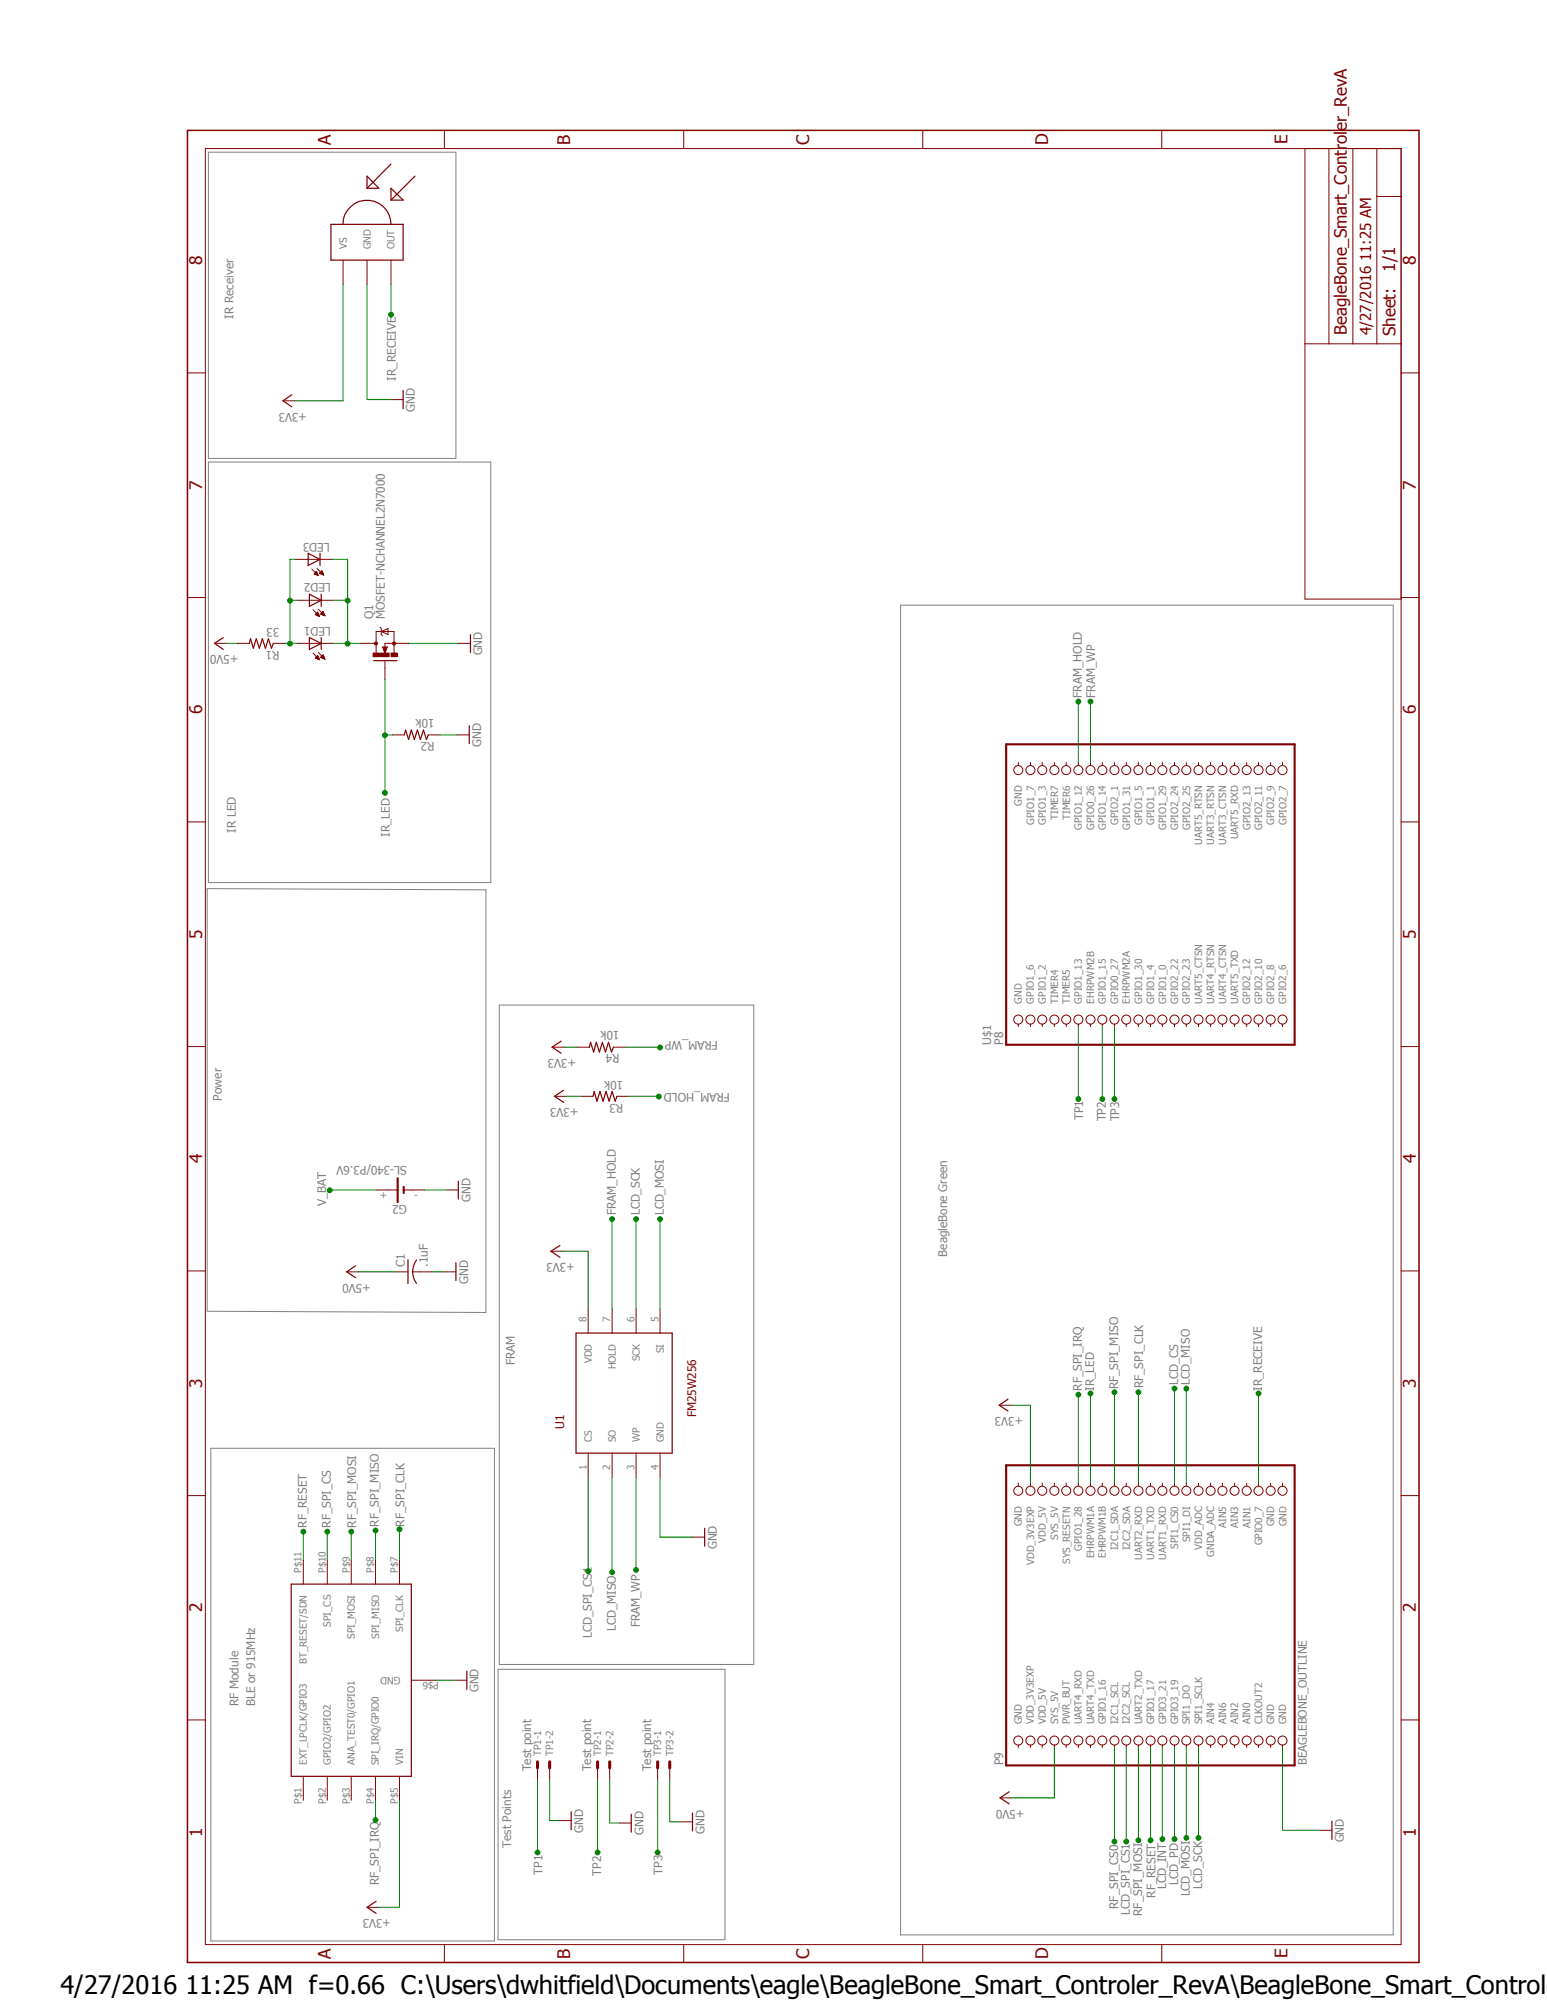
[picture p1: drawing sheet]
<svg xmlns="http://www.w3.org/2000/svg" width="216mm" height="279mm" viewBox="0 0 216 279" stroke-linecap="round" stroke-linejoin="round" font-family="sans-serif">
<path d="M25.9 8.4l172.5 266M198.4 8.4l-172.5 266" fill="none" stroke="#fff" stroke-width=".14"/>
<g fill="none" stroke="#800000" stroke-width=".14">
<path d="M62 18.2v2.5M95.4 18.2v2.5M128.8 18.2v2.5M162.1 18.2v2.5M28.7 20.7h166.8v250.8h-166.8zM182.1 20.7v63h13.4M185.5 20.7v27.3M188.8 20.7v27.3M192.2 27.4h3.3M192.2 20.7v27.3M26.2 52.1h2.5M182.1 48h13.4"/>
<path d="M195.5 52.1h2.5M26.2 83.4h2.5M33.1 89.8h1.7M38.1 89.8h1.7M195.5 83.4h2.5M26.2 114.8h2.5M142.1 106.5v.3M143.8 106.5v.3M145.5 106.5v.3M147.2 106.5v.3M148.8 106.5v.3M150.5 106.5v.3"/>
<path d="M152.2 106.5v.3M153.8 106.5v.3M155.5 106.5v.3M157.2 106.5v.3M158.9 106.5v.3M160.6 106.5v.3M162.2 106.5v.3M163.9 106.5v.3M165.6 106.5v.3M167.3 106.5v.3M169 106.5v.3M170.6 106.5v.3"/>
<path d="M172.3 106.5v.3M174 106.5v.3M175.6 106.5v.3M177.3 106.5v.3M179 106.5v.3M195.5 114.8h2.5M26.2 146.1h2.5M142.1 143v.3M143.8 143v.3M145.5 143v.3M147.2 143v.3M148.8 143v.3"/>
<path d="M150.5 143v.3M152.2 143v.3M153.8 143v.3M155.5 143v.3M157.2 143v.3M158.9 143v.3M160.6 143v.3M162.2 143v.3M163.9 143v.3M165.6 143v.3M167.3 143v.3M169 143v.3"/>
<path d="M170.6 143v.3M172.3 143v.3M174 143v.3M175.6 143v.3M177.3 143v.3M179 143v.3M195.5 146.1h2.5M26.2 177.5h2.5M55.2 177.6h1.7M60.3 177.6h-2.7M195.5 177.5h2.5M139.4 196.2h1.7"/>
<path d="M26.2 208.8h2.5M142.1 207.1v.4M143.8 207.1v.4M145.5 207.1v.4M147.2 207.1v.4M148.8 207.1v.4M150.5 207.1v.4M152.2 207.1v.4M153.8 207.1v.4M155.5 207.1v.4M157.2 207.1v.4M158.9 207.1v.4"/>
<path d="M160.6 207.1v.4M162.2 207.1v.4M163.9 207.1v.4M165.6 207.1v.4M167.3 207.1v.4M169 207.1v.4M170.6 207.1v.4M172.3 207.1v.4M174 207.1v.4M175.6 207.1v.4M177.3 207.1v.4M179 207.1v.4"/>
<path d="M195.5 208.8h2.5M26.2 240.2h2.5M142.1 243.6v.4M143.8 243.6v.4M145.5 243.6v.4M147.2 243.6v.4M148.8 243.6v.4M150.5 243.6v.4M152.2 243.6v.4M153.8 243.6v.4M155.5 243.6v.4M157.2 243.6v.4"/>
<path d="M158.9 243.6v.4M160.6 243.6v.4M162.2 243.6v.4M163.9 243.6v.4M165.6 243.6v.4M167.3 243.6v.4M169 243.6v.4M170.6 243.6v.4M172.3 243.6v.4M174 243.6v.4M175.6 243.6v.4M177.3 243.6v.4"/>
<path d="M179 243.6v.4M184.2 255.6h1.7M195.5 240.2h2.5M62 271.5v2.5M95.4 271.5v2.5M128.8 271.5v2.5M162.1 271.5v2.5"/>
<circle cx="142.1" cy="107.5" r=".63"/>
<circle cx="143.8" cy="107.5" r=".63"/>
<circle cx="145.5" cy="107.5" r=".63"/>
<circle cx="147.2" cy="107.5" r=".63"/>
<circle cx="148.8" cy="107.5" r=".63"/>
<circle cx="150.5" cy="107.5" r=".63"/>
<circle cx="152.2" cy="107.5" r=".63"/>
<circle cx="153.8" cy="107.5" r=".63"/>
<circle cx="155.5" cy="107.5" r=".63"/>
<circle cx="157.2" cy="107.5" r=".63"/>
<circle cx="158.9" cy="107.5" r=".63"/>
<circle cx="160.6" cy="107.5" r=".63"/>
<circle cx="162.2" cy="107.5" r=".63"/>
<circle cx="163.9" cy="107.5" r=".63"/>
<circle cx="165.6" cy="107.5" r=".63"/>
<circle cx="167.3" cy="107.5" r=".63"/>
<circle cx="169" cy="107.5" r=".63"/>
<circle cx="170.6" cy="107.5" r=".63"/>
<circle cx="172.3" cy="107.5" r=".63"/>
<circle cx="174" cy="107.5" r=".63"/>
<circle cx="175.6" cy="107.5" r=".63"/>
<circle cx="177.3" cy="107.5" r=".63"/>
<circle cx="179" cy="107.5" r=".63"/>
<circle cx="142.1" cy="142.4" r=".63"/>
<circle cx="143.8" cy="142.4" r=".63"/>
<circle cx="145.5" cy="142.4" r=".63"/>
<circle cx="147.2" cy="142.4" r=".63"/>
<circle cx="148.8" cy="142.4" r=".63"/>
<circle cx="150.5" cy="142.4" r=".63"/>
<circle cx="152.2" cy="142.4" r=".63"/>
<circle cx="153.8" cy="142.4" r=".63"/>
<circle cx="155.5" cy="142.4" r=".63"/>
<circle cx="157.2" cy="142.4" r=".63"/>
<circle cx="158.9" cy="142.4" r=".63"/>
<circle cx="160.6" cy="142.4" r=".63"/>
<circle cx="162.2" cy="142.4" r=".63"/>
<circle cx="163.9" cy="142.4" r=".63"/>
<circle cx="165.6" cy="142.4" r=".63"/>
<circle cx="167.3" cy="142.4" r=".63"/>
<circle cx="169" cy="142.4" r=".63"/>
<circle cx="170.6" cy="142.4" r=".63"/>
<circle cx="172.3" cy="142.4" r=".63"/>
<circle cx="174" cy="142.4" r=".63"/>
<circle cx="175.6" cy="142.4" r=".63"/>
<circle cx="177.3" cy="142.4" r=".63"/>
<circle cx="179" cy="142.4" r=".63"/>
<circle cx="142.1" cy="208.2" r=".63"/>
<circle cx="143.8" cy="208.2" r=".63"/>
<circle cx="145.5" cy="208.2" r=".63"/>
<circle cx="147.2" cy="208.2" r=".63"/>
<circle cx="148.8" cy="208.2" r=".63"/>
<circle cx="150.5" cy="208.2" r=".63"/>
<circle cx="152.2" cy="208.2" r=".63"/>
<circle cx="153.8" cy="208.2" r=".63"/>
<circle cx="155.5" cy="208.2" r=".63"/>
<circle cx="157.2" cy="208.2" r=".63"/>
<circle cx="158.9" cy="208.2" r=".63"/>
<circle cx="160.6" cy="208.2" r=".63"/>
<circle cx="162.2" cy="208.2" r=".63"/>
<circle cx="163.9" cy="208.2" r=".63"/>
<circle cx="165.6" cy="208.2" r=".63"/>
<circle cx="167.3" cy="208.2" r=".63"/>
<circle cx="169" cy="208.2" r=".63"/>
<circle cx="170.6" cy="208.2" r=".63"/>
<circle cx="172.3" cy="208.2" r=".63"/>
<circle cx="174" cy="208.2" r=".63"/>
<circle cx="175.6" cy="208.2" r=".63"/>
<circle cx="177.3" cy="208.2" r=".63"/>
<circle cx="179" cy="208.2" r=".63"/>
<circle cx="142.1" cy="243" r=".63"/>
<circle cx="143.8" cy="243" r=".63"/>
<circle cx="145.5" cy="243" r=".63"/>
<circle cx="147.2" cy="243" r=".63"/>
<circle cx="148.8" cy="243" r=".63"/>
<circle cx="150.5" cy="243" r=".63"/>
<circle cx="152.2" cy="243" r=".63"/>
<circle cx="153.8" cy="243" r=".63"/>
<circle cx="155.5" cy="243" r=".63"/>
<circle cx="157.2" cy="243" r=".63"/>
<circle cx="158.9" cy="243" r=".63"/>
<circle cx="160.6" cy="243" r=".63"/>
<circle cx="162.2" cy="243" r=".63"/>
<circle cx="163.9" cy="243" r=".63"/>
<circle cx="165.6" cy="243" r=".63"/>
<circle cx="167.3" cy="243" r=".63"/>
<circle cx="169" cy="243" r=".63"/>
<circle cx="170.6" cy="243" r=".63"/>
<circle cx="172.3" cy="243" r=".63"/>
<circle cx="174" cy="243" r=".63"/>
<circle cx="175.6" cy="243" r=".63"/>
<circle cx="177.3" cy="243" r=".63"/>
<circle cx="179" cy="243" r=".63"/>
</g>
<path d="M26.2 18.2h171.8v255.8h-171.8z" fill="none" stroke="#800000" stroke-width=".21"/>
<path d="M34.8 89.8l.2-.6 .3 1.3 .5-1.3 .4 1.3 .4-1.3 .4 1.3 .5-1.3 .4 1.3 .2-.7M56.9 175.9v3.3M58.1 175.9a2.69 2.69 0 0 0 0 3.3M140.7 195.4l-1.3 .8 1.3 .8M185.9 254.3v2.5" fill="none" stroke="#800000" stroke-width=".17"/>
<path d="M140.4 103.9h40.3v42h-40.3zM140.4 204.6h40.3v41.9h-40.3z" fill="none" stroke="#800000" stroke-width=".3"/>
<path d="M54.8 89.7l.2-.1 .2 .1v.3l-.2 .1-.2-.1z" fill-rule="evenodd" fill="#800000"/>
<path d="M54.8 89.7l.2-.1 .2 .1v.3l-.2 .1-.2-.1z" fill="none" stroke="#800000" stroke-width=".14"/>
<path d="M52.3 89.7l.2-.1 .1 .1 .1 .1-.1 .2-.1 .1-.2-.1-.1-.2z" fill-rule="evenodd" fill="#800000"/>
<path d="M52.3 89.7l.2-.1 .1 .1 .1 .1-.1 .2-.1 .1-.2-.1-.1-.2z" fill="none" stroke="#800000" stroke-width=".14"/>
<path d="M54.6 91.2h.8v.5h-.8z" fill-rule="evenodd" fill="#800000"/>
<path d="M54.6 91.2h.8v.5h-.8z" fill="none" stroke="#800000" stroke-width=".14"/>
<path d="M52.1 91.2h.8v.5h-.8z" fill-rule="evenodd" fill="#800000"/>
<path d="M52.1 91.2h.8v.5h-.8z" fill="none" stroke="#800000" stroke-width=".14"/>
<path d="M53.1 91.2h1.2v.5h-1.2z" fill-rule="evenodd" fill="#800000"/>
<g fill="none" stroke="#800000" stroke-width=".14">
<path d="M47.9 36.3v3.4M51.2 36.3v3.4M54.6 36.3v3.4M39.5 56h1.6M54.6 55.8h1.7M41.3 78.1h5.1M43.5 79.5l.9 .8M44 80v.2M44 79.9v.3M44.1 79.9v.3M44.1 79.8v.4M44.2 79.8v.5"/>
<path d="M44.2 79.8l-.3 .3M44.2 79.8l.2 .5M44.2 79.9v.4M44.2 79.4l1 .9M44.7 80v.1M44.7 79.9v.2M44.8 79.8v.3M44.9 79.8v.3M44.9 79.7v.5M44.9 79.7l-.3 .4 .6 .2M44.9 79.7l.3 .6M45 79.8v.4"/>
<path d="M45 79.9v.3M29.9 89.8h1.7M41.5 89.8h5M41.5 83.8h5M43.7 91.2l.9 .9M43.7 85.1l.9 1M43.9 80.1l.5 .2M43.9 80.1h.1M44 91.9l.6 .2M44 91.9h.1M44 85.8l.6 .3M44 85.8l.3-.3 .3 .6"/>
<path d="M44 85.8h.1M44.1 85.8v.1M44.1 91.8v.1M44.1 85.7v.2M44.1 91.7v.2M44.2 85.6v.3M44.2 91.7v.2M44.3 80v.3M44.3 85.6v.3M44.3 91.6v.4M44.3 91.5l-.3 .4M44.3 91.5l.3 .6"/>
<path d="M44.3 80.1v.2M44.3 85.5v.4M44.3 91.5v.5M44.4 80.3h.1M44.4 85.6v.4M44.4 91.6v.4M44.4 91.1l.9 .9M44.4 85.7v.3M44.4 91.7v.3M44.4 85l.9 1M44.5 85.8v.2M44.5 91.8v.3"/>
<path d="M44.5 85.9v.2M44.5 91.9v.2M44.6 86v.1M44.6 92.1h.1M44.6 80v.1M44.7 85.7l.4-.3 .2 .6zM44.8 91.8h.1M44.8 85.7h.1M44.8 85.7v.1M44.8 91.7v.1M44.9 85.6v.2M44.9 91.7v.1"/>
<path d="M44.9 91.6v.3M45 85.5v.3M45 91.6v.3M45 85.5v.4M45 91.5v.4M45.1 91.4l-.4 .4 .6 .2M45.1 91.4l.2 .6M45.1 80.1v.1M45.1 85.4v.5M45.1 91.4v.5M45.1 80.2v.1M45.1 85.5v.4"/>
<path d="M45.1 91.5v.4M45.2 85.6v.3M45.2 91.7v.2M45.2 85.7v.2M45.2 91.7v.3M45.3 85.9v.1M45.3 91.9v.1M45.3 92h.1M50.4 89.8h2.1M52.5 91.2v-3h2.5v3M53 87.6l.2 .2v.8l.2 .2M53.1 91.2h1.2v.5h-1.2z"/>
<path d="M53.2 88.2l.9-.4v.8zM53.4 90.3h.7l-.4 .9zM53.7 92.4v2.5M57.1 89.8h-3.4v.6M64 89.8h1.7M54.7 102.6h1.7M59.8 102.6h1.6M63.8 102.6h1.7M77 146.2h1.7M77.4 153.1h1.6M80.6 146.2h1.7M81.1 153.1h1.7"/>
<path d="M85.6 146.2h1.7M86.1 153.1h1.7M48.4 177.6h1.6M52.6 166.2h2.9M56.3 166.2h3M61.9 177.6h1.7M62.3 166.2h1.7M76.9 174.7h1.7M82.1 182.8v3.3M85.4 182.8v3.3M88.8 182.8v3.3M92.1 182.8v3.3"/>
<path d="M42.3 217.8v3.4M45.7 217.8v3.4M49 217.8v3.4M52.4 217.8v3.4M55.8 217.8v3.4M82.1 202.9v3.3M85.4 202.9v3.3M88.8 202.9v3.3M92.1 202.9v3.3M96.6 214.6h1.7M57.4 234.6h3.4M63.5 234.6h1.7"/>
<path d="M42.3 248v3.4M45.7 248v3.4M49 248v3.4M52.4 248v3.4M55.8 248v3.4M75 246.8v1.7M76.7 246.8v1.7M78.1 254.2h1.6M83.4 246.8v1.7M85.1 246.8v1.7M86.4 254.6h1.7M91.8 246.8v1.7"/>
<path d="M93.5 246.8v1.7M95 254.4h1.6M139.6 251h1.7M51.2 266.3h1.7"/>
</g>
<g fill="none" stroke="#800000" stroke-width=".17">
<path d="M46.2 31.3h10.1v5h-10.1zM47.9 31.3a3.3 3.3 0 0 1 3.3-3.3 3.3 3.3 0 0 1 3.4 3.3M51.2 24.6l1.7 1.7h-1.7zM54.6 22.9l-3.4 3.4M54.6 26.3l1.7 1.6h-1.7zM57.9 24.6l-3.3 3.3M40.7 55.1l-1.2 .9 1.2 .8M56.3 54.5v2.6M43 77.3l1.7 .8-1.7 .9zM44.7 77.3v1.7M31.2 89l-1.3 .8 1.3 .9M43.2 89l1.6 .8-1.6 .9z"/>
<path d="M43.2 83l1.6 .8-1.6 .9zM44.8 83v1.7M44.8 89v1.7M52.2 92.2h3.2M65.7 88.6v2.5M56.4 102.6l.2-.7 .4 1.4 .4-1.4 .4 1.4 .5-1.4 .4 1.4 .4-1.4 .4 1.4 .3-.7M65.5 101.3v2.5M78.3 145.4l-1.3 .8 1.3 .9M78.7 152.2l-1.3 .9 1.3 .8M82.3 146.2l.1-.7 .4 1.4 .4-1.4 .5 1.4 .4-1.4 .4 1.4 .4-1.4 .4 1.4 .3-.7M82.8 153.1l.1-.7 .4 1.4 .4-1.4 .5 1.4 .4-1.4 .4 1.4 .4-1.4 .5 1.4 .2-.7M49.6 176.7l-1.2 .9 1.2 .8"/>
<path d="M63.6 176.3v2.5M64 164.9v2.5M78.1 173.9l-1.2 .8 1.2 .9M80.4 186.1h13.4v16.8h-13.4zM98.3 213.4v2.5M40.6 221.2h16.8v26.8h-16.8zM65.2 233.3v2.6M79.7 253v2.5M88.1 253.3v2.5M96.6 253.2v2.5M140.8 250.2l-1.2 .8 1.2 .9M52.5 265.5l-1.3 .8 1.3 .9"/>
</g>
<path d="M53.6 90.4l.1 .6 .2-.6h-.2v.2" fill="none" stroke="#800000" stroke-width=".21"/>
<path d="M55.5 164.5v3.4M56.3 165.7v.9" fill="none" stroke="#800000" stroke-width=".3"/>
<path d="M75 246v.8M76.7 246v.8M83.4 246v.8M85.1 246v.8M91.8 246v.8M93.5 246v.8" fill="none" stroke="#800000" stroke-width=".42"/>
<path d="M167.3 244v12.6" fill="none" stroke="#008000" stroke-width=".14"/>
<circle cx="167.3" cy="256.6" r=".33" fill="#008000"/>
<g fill="none" stroke="#008000" stroke-width=".14">
<path d="M88.8 170.2v12.6"/>
<circle cx="167.3" cy="256.6" r=".33"/>
</g>
<circle cx="88.8" cy="170.2" r=".33" fill="#008000"/>
<g fill="none" stroke="#008000" stroke-width=".14">
<path d="M165.6 244v12.6"/>
<circle cx="88.8" cy="170.2" r=".33"/>
</g>
<circle cx="165.6" cy="256.6" r=".33" fill="#008000"/>
<g fill="none" stroke="#008000" stroke-width=".14">
<path d="M92.1 170.2v12.6"/>
<circle cx="165.6" cy="256.6" r=".33"/>
</g>
<circle cx="92.1" cy="170.2" r=".33" fill="#008000"/>
<g fill="none" stroke="#008000" stroke-width=".14">
<path d="M165.6 193.8v13.3"/>
<circle cx="92.1" cy="170.2" r=".33"/>
</g>
<circle cx="165.6" cy="193.9" r=".33" fill="#008000"/>
<g fill="none" stroke="#008000" stroke-width=".14">
<path d="M85.4 206.2v13.3"/>
<circle cx="165.6" cy="193.9" r=".33"/>
</g>
<circle cx="85.4" cy="219.5" r=".33" fill="#008000"/>
<g fill="none" stroke="#008000" stroke-width=".14">
<path d="M163.9 193.8v13.3"/>
<circle cx="85.4" cy="219.5" r=".33"/>
</g>
<circle cx="163.9" cy="193.9" r=".33" fill="#008000"/>
<g fill="none" stroke="#008000" stroke-width=".14">
<path d="M163.9 244v12.8"/>
<circle cx="163.9" cy="193.9" r=".33"/>
</g>
<circle cx="163.9" cy="256.8" r=".33" fill="#008000"/>
<g fill="none" stroke="#008000" stroke-width=".14">
<path d="M162.2 244v12.8"/>
<circle cx="163.9" cy="256.8" r=".33"/>
</g>
<circle cx="162.2" cy="256.8" r=".33" fill="#008000"/>
<g fill="none" stroke="#008000" stroke-width=".14">
<path d="M51.2 39.7v16.1h3.4M46.4 78.1h2.1v11.7M46.5 89.8h3.9M46.5 83.8h2M57.1 89.8h6.9M61.4 102.6h2.4M59.3 166.2h3M60.3 177.6h1.6M92.1 206.2v8.4h4.5M60.8 234.6h2.7M76.7 248.5v5.7h1.4M85.1 248.5v6.1h1.3"/>
<path d="M93.5 248.5v5.9h1.5M179 244v11.6h5.2"/>
<circle cx="162.2" cy="256.8" r=".33"/>
</g>
<circle cx="48.5" cy="89.9" r=".33" fill="#008000"/>
<circle cx="48.5" cy="89.9" r=".33" fill="none" stroke="#008000" stroke-width=".14"/>
<circle cx="48.5" cy="83.9" r=".33" fill="#008000"/>
<g fill="none" stroke="#008000" stroke-width=".14">
<path d="M41.3 78.1h-.8v11.7M39.8 89.8h1.7M40.5 83.8h1"/>
<circle cx="48.5" cy="83.9" r=".33"/>
</g>
<circle cx="40.5" cy="89.9" r=".33" fill="#008000"/>
<circle cx="40.5" cy="89.9" r=".33" fill="none" stroke="#008000" stroke-width=".14"/>
<circle cx="40.5" cy="83.9" r=".33" fill="#008000"/>
<g fill="none" stroke="#008000" stroke-width=".14">
<path d="M47.9 39.7v16.3h-6.8M31.6 89.8h1.5M53.7 94.9v15.8M53.7 102.6h1M78.7 146.2h1.9M79 153.1h2.1M50 177.6h5.2M78.6 174.7h3.5v8.1M141.1 196.2h2.7v10.9M55.8 251.4v14.9h-2.9M147.2 244v7h-5.9"/>
<circle cx="40.5" cy="83.9" r=".33"/>
</g>
<circle cx="53.7" cy="110.7" r=".33" fill="#008000"/>
<circle cx="53.7" cy="110.7" r=".33" fill="none" stroke="#008000" stroke-width=".14"/>
<circle cx="53.7" cy="102.7" r=".33" fill="#008000"/>
<g fill="none" stroke="#008000" stroke-width=".14">
<path d="M152.2 194.5v12.6"/>
<circle cx="53.7" cy="102.7" r=".33"/>
</g>
<circle cx="152.2" cy="194.6" r=".33" fill="#008000"/>
<g fill="none" stroke="#008000" stroke-width=".14">
<path d="M54.6 39.7v4.2"/>
<circle cx="152.2" cy="194.6" r=".33"/>
</g>
<circle cx="54.6" cy="43.9" r=".33" fill="#008000"/>
<g fill="none" stroke="#008000" stroke-width=".14">
<path d="M175.6 194.5v12.6"/>
<circle cx="54.6" cy="43.9" r=".33"/>
</g>
<circle cx="175.6" cy="194.6" r=".33" fill="#008000"/>
<g fill="none" stroke="#008000" stroke-width=".14">
<path d="M46 166.2h6.6"/>
<circle cx="175.6" cy="194.6" r=".33"/>
</g>
<circle cx="46" cy="166.2" r=".33" fill="#008000"/>
<g fill="none" stroke="#008000" stroke-width=".14">
<path d="M52.4 251.4v2.7"/>
<circle cx="46" cy="166.2" r=".33"/>
</g>
<circle cx="52.4" cy="254.1" r=".33" fill="#008000"/>
<g fill="none" stroke="#008000" stroke-width=".14">
<path d="M150.5 194.7v12.4"/>
<circle cx="52.4" cy="254.1" r=".33"/>
</g>
<circle cx="150.5" cy="194.7" r=".33" fill="#008000"/>
<g fill="none" stroke="#008000" stroke-width=".14">
<path d="M55.8 213.5v4.3"/>
<circle cx="150.5" cy="194.7" r=".33"/>
</g>
<circle cx="55.8" cy="213.5" r=".33" fill="#008000"/>
<g fill="none" stroke="#008000" stroke-width=".14">
<path d="M158.9 194.4v12.7"/>
<circle cx="55.8" cy="213.5" r=".33"/>
</g>
<circle cx="158.9" cy="194.4" r=".33" fill="#008000"/>
<g fill="none" stroke="#008000" stroke-width=".14">
<path d="M52.4 213.7v4.1"/>
<circle cx="158.9" cy="194.4" r=".33"/>
</g>
<circle cx="52.4" cy="213.7" r=".33" fill="#008000"/>
<g fill="none" stroke="#008000" stroke-width=".14">
<path d="M155.5 194.4v12.7"/>
<circle cx="52.4" cy="213.7" r=".33"/>
</g>
<circle cx="155.5" cy="194.4" r=".33" fill="#008000"/>
<g fill="none" stroke="#008000" stroke-width=".14">
<path d="M49 213.8v4"/>
<circle cx="155.5" cy="194.4" r=".33"/>
</g>
<circle cx="49" cy="213.9" r=".33" fill="#008000"/>
<g fill="none" stroke="#008000" stroke-width=".14">
<path d="M158.9 244v12.9"/>
<circle cx="49" cy="213.9" r=".33"/>
</g>
<circle cx="158.9" cy="257" r=".33" fill="#008000"/>
<g fill="none" stroke="#008000" stroke-width=".14">
<path d="M45.7 213.8v4"/>
<circle cx="158.9" cy="257" r=".33"/>
</g>
<circle cx="45.7" cy="213.9" r=".33" fill="#008000"/>
<g fill="none" stroke="#008000" stroke-width=".14">
<path d="M42.3 213.8v4"/>
<circle cx="45.7" cy="213.9" r=".33"/>
</g>
<circle cx="42.3" cy="213.9" r=".33" fill="#008000"/>
<g fill="none" stroke="#008000" stroke-width=".14">
<path d="M160.6 244v12.9"/>
<circle cx="42.3" cy="213.9" r=".33"/>
</g>
<circle cx="160.6" cy="257" r=".33" fill="#008000"/>
<g fill="none" stroke="#008000" stroke-width=".14">
<path d="M75 248.5v10.1"/>
<circle cx="160.6" cy="257" r=".33"/>
</g>
<circle cx="75" cy="258.7" r=".33" fill="#008000"/>
<g fill="none" stroke="#008000" stroke-width=".14">
<path d="M150.5 143.3v10.1"/>
<circle cx="75" cy="258.7" r=".33"/>
</g>
<circle cx="150.5" cy="153.5" r=".33" fill="#008000"/>
<g fill="none" stroke="#008000" stroke-width=".14">
<path d="M83.4 248.5v10.1"/>
<circle cx="150.5" cy="153.5" r=".33"/>
</g>
<circle cx="83.4" cy="258.7" r=".33" fill="#008000"/>
<g fill="none" stroke="#008000" stroke-width=".14">
<path d="M153.8 143.3v10.1"/>
<circle cx="83.4" cy="258.7" r=".33"/>
</g>
<circle cx="153.8" cy="153.5" r=".33" fill="#008000"/>
<g fill="none" stroke="#008000" stroke-width=".14">
<path d="M91.8 248.5v10.1"/>
<circle cx="153.8" cy="153.5" r=".33"/>
</g>
<circle cx="91.8" cy="258.7" r=".33" fill="#008000"/>
<g fill="none" stroke="#008000" stroke-width=".14">
<path d="M155.5 143.3v10.1"/>
<circle cx="91.8" cy="258.7" r=".33"/>
</g>
<circle cx="155.5" cy="153.5" r=".33" fill="#008000"/>
<g fill="none" stroke="#008000" stroke-width=".14">
<path d="M155.5 244v13.1"/>
<circle cx="155.5" cy="153.5" r=".33"/>
</g>
<circle cx="155.5" cy="257.1" r=".33" fill="#008000"/>
<g fill="none" stroke="#008000" stroke-width=".14">
<path d="M88.8 206.2v13"/>
<circle cx="155.5" cy="257.1" r=".33"/>
</g>
<circle cx="88.8" cy="219.2" r=".33" fill="#008000"/>
<g fill="none" stroke="#008000" stroke-width=".14">
<path d="M87.3 146.2h4.8"/>
<circle cx="88.8" cy="219.2" r=".33"/>
</g>
<circle cx="92.1" cy="146.3" r=".33" fill="#008000"/>
<g fill="none" stroke="#008000" stroke-width=".14">
<path d="M152.2 97.9v8.6"/>
<circle cx="92.1" cy="146.3" r=".33"/>
</g>
<circle cx="152.2" cy="98" r=".33" fill="#008000"/>
<g fill="none" stroke="#008000" stroke-width=".14">
<path d="M85.4 170.2v12.6"/>
<circle cx="152.2" cy="98" r=".33"/>
</g>
<circle cx="85.4" cy="170.2" r=".33" fill="#008000"/>
<g fill="none" stroke="#008000" stroke-width=".14">
<path d="M87.8 153.1h4.1"/>
<circle cx="85.4" cy="170.2" r=".33"/>
</g>
<circle cx="92" cy="153.1" r=".33" fill="#008000"/>
<g fill="none" stroke="#008000" stroke-width=".14">
<path d="M150.5 97.9v8.6"/>
<circle cx="92" cy="153.1" r=".33"/>
</g>
<circle cx="150.5" cy="98" r=".33" fill="#008000"/>
<g fill="none" stroke="#008000" stroke-width=".14">
<path d="M82.1 206.2v13.1"/>
<circle cx="150.5" cy="98" r=".33"/>
</g>
<circle cx="82.1" cy="219.4" r=".33" fill="#008000"/>
<g fill="none" stroke="#008000" stroke-width=".14">
<path d="M157.2 244v13.1"/>
<circle cx="82.1" cy="219.4" r=".33"/>
</g>
<circle cx="157.2" cy="257.1" r=".33" fill="#008000"/>
<circle cx="157.2" cy="257.1" r=".33" fill="none" stroke="#008000" stroke-width=".14"/>
<path d="M29.1 21.3h34.5v42.7h-34.5zM29.1 64.5h39.4v58.7h-39.4zM125.7 84.5h68.7v185.7h-68.7zM28.9 124.1l38.9 .1v59.1l-38.9-.2zM69.7 140.3h35.5v92.1h-35.5zM29.4 202.2h39.6v68.8h-39.6zM69.5 233.1h31.7v37.7h-31.7z" fill="none" stroke="#808080" stroke-width=".14"/>
<text font-size="3.6" x="8.4" y="278.4">4/27/2016 11:25 AM f=0.66 C:\Users\dwhitfield\Documents\eagle\BeagleBone_Smart_Controler_RevA\BeagleBone_Smart_Controle</text>
<g font-size="2.4" fill="#800000">
<text x="46.2" y="20.2" transform="rotate(-90 46.2 20.2)">A</text>
<text x="79.6" y="20.2" transform="rotate(-90 79.6 20.2)">B</text>
<text x="112.9" y="20.2" transform="rotate(-90 112.9 20.2)">C</text>
<text x="146.3" y="20.3" transform="rotate(-90 146.3 20.3)">D</text>
<text x="179.7" y="20.2" transform="rotate(-90 179.7 20.2)">E</text>
<text x="28.2" y="37" transform="rotate(-90 28.2 37)">8</text>
<text x="194.7" y="37.9" transform="rotate(-90 194.7 37.9)">1/1</text>
<text x="197.6" y="37" transform="rotate(-90 197.6 37)">8</text>
<text x="188" y="46.7" transform="rotate(-90 188 46.7)">BeagleBone_Smart_Controler_RevA</text>
<text x="194.8" y="46.9" transform="rotate(-90 194.8 46.9)">Sheet:</text>
<text x="28.2" y="68.4" transform="rotate(-90 28.2 68.4)">7</text>
<text x="197.6" y="68.4" transform="rotate(-90 197.6 68.4)">7</text>
<text x="28.2" y="99.7" transform="rotate(-90 28.2 99.7)">6</text>
<text x="197.6" y="99.7" transform="rotate(-90 197.6 99.7)">6</text>
<text x="28.2" y="131.1" transform="rotate(-90 28.2 131.1)">5</text>
<text x="197.6" y="131.1" transform="rotate(-90 197.6 131.1)">5</text>
<text x="28.2" y="162.4" transform="rotate(-90 28.2 162.4)">4</text>
<text x="197.6" y="162.4" transform="rotate(-90 197.6 162.4)">4</text>
<text x="28.2" y="193.8" transform="rotate(-90 28.2 193.8)">3</text>
<text x="197.6" y="193.8" transform="rotate(-90 197.6 193.8)">3</text>
<text x="28.2" y="225.1" transform="rotate(-90 28.2 225.1)">2</text>
<text x="197.6" y="225.1" transform="rotate(-90 197.6 225.1)">2</text>
<text x="28.2" y="256.5" transform="rotate(-90 28.2 256.5)">1</text>
<text x="197.6" y="256.5" transform="rotate(-90 197.6 256.5)">1</text>
<text x="46.2" y="273.5" transform="rotate(-90 46.2 273.5)">A</text>
<text x="79.6" y="273.5" transform="rotate(-90 79.6 273.5)">B</text>
<text x="112.9" y="273.5" transform="rotate(-90 112.9 273.5)">C</text>
<text x="146.3" y="273.6" transform="rotate(-90 146.3 273.6)">D</text>
<text x="179.7" y="273.4" transform="rotate(-90 179.7 273.4)">E</text>
</g>
<text font-size="2.1" fill="#800000" x="191.3" y="46.7" transform="rotate(-90 191.3 46.7)">4/27/2016 11:25 AM</text>
<g font-size="1.7" fill="#808080">
<text x="32.6" y="44.5" transform="rotate(-90 32.6 44.5)">IR Receiver</text>
<text x="55.2" y="53.1" transform="rotate(-90 55.2 53.1)">IR_RECEIVE</text>
<text x="42.8" y="57.7" transform="rotate(-180 42.8 57.7)">+3V3</text>
<text x="57.9" y="57.5" transform="rotate(-90 57.9 57.5)">GND</text>
<text x="46" y="75.8" transform="rotate(-180 46 75.8)">LED3</text>
<text x="46.2" y="81.4" transform="rotate(-180 46.2 81.4)">LED2</text>
<text x="39" y="87.7" transform="rotate(-180 39 87.7)">33</text>
<text x="46.2" y="87.5" transform="rotate(-180 46.2 87.5)">LED1</text>
<text x="52.1" y="86.5" transform="rotate(-90 52.1 86.5)">Q1</text>
<text x="53.7" y="86.5" transform="rotate(-90 53.7 86.5)">MOSFET-NCHANNEL2N7000</text>
<text x="33.3" y="91.5" transform="rotate(-180 33.3 91.5)">+5V0</text>
<text x="39" y="90.8" transform="rotate(-180 39 90.8)">R1</text>
<text x="67.3" y="91.5" transform="rotate(-90 67.3 91.5)">GND</text>
<text x="60.6" y="100.4" transform="rotate(-180 60.6 100.4)">10k</text>
<text x="151" y="97.4" transform="rotate(-90 151 97.4)">FRAM_HOLD</text>
<text x="152.8" y="97.4" transform="rotate(-90 152.8 97.4)">FRAM_WP</text>
<text x="60.6" y="103.6" transform="rotate(-180 60.6 103.6)">R2</text>
<text x="67.1" y="104.3" transform="rotate(-90 67.1 104.3)">GND</text>
<text x="32.9" y="116.2" transform="rotate(-90 32.9 116.2)">IR LED</text>
<text x="54.4" y="116.8" transform="rotate(-90 54.4 116.8)">IR_LED</text>
<text x="80.4" y="147.9" transform="rotate(-180 80.4 147.9)">+3V3</text>
<text x="86.4" y="147.2" transform="rotate(-180 86.4 147.2)">R4</text>
<text x="86.4" y="144" transform="rotate(-180 86.4 144)">10k</text>
<text x="100.2" y="145.4" transform="rotate(-180 100.2 145.4)">FRAM_WP</text>
<text x="138.3" y="145.9" transform="rotate(-90 138.3 145.9)">U$1</text>
<text x="140" y="145.9" transform="rotate(-90 140 145.9)">P8</text>
<text x="30.9" y="153.7" transform="rotate(-90 30.9 153.7)">Power</text>
<text x="80.7" y="154.8" transform="rotate(-180 80.7 154.8)">+3V3</text>
<text x="87" y="150.9" transform="rotate(-180 87 150.9)">10k</text>
<text x="87" y="154.1" transform="rotate(-180 87 154.1)">R3</text>
<text x="101.9" y="152.6" transform="rotate(-180 101.9 152.6)">FRAM_HOLD</text>
<text x="151.2" y="156.4" transform="rotate(-90 151.2 156.4)">TP1</text>
<text x="154.3" y="156.6" transform="rotate(-90 154.3 156.6)">TP2</text>
<text x="156.2" y="156.6" transform="rotate(-90 156.2 156.6)">TP3</text>
<text x="56.8" y="162.8" transform="rotate(-180 56.8 162.8)">SL-340/P3.6V</text>
<text x="65.7" y="167.9" transform="rotate(-90 65.7 167.9)">GND</text>
<text x="45.5" y="168.4" transform="rotate(-90 45.5 168.4)">V_BAT</text>
<text x="56.8" y="168.3" transform="rotate(-180 56.8 168.3)">G2</text>
<text x="85.9" y="169.7" transform="rotate(-90 85.9 169.7)">FRAM_HOLD</text>
<text x="89.3" y="169.7" transform="rotate(-90 89.3 169.7)">LCD_SCK</text>
<text x="92.6" y="169.7" transform="rotate(-90 92.6 169.7)">LCD_MOSI</text>
<text x="51.7" y="179.2" transform="rotate(-180 51.7 179.2)">+5V0</text>
<text x="56.5" y="176.9" transform="rotate(-90 56.5 176.9)">C1</text>
<text x="59.7" y="176.9" transform="rotate(-90 59.7 176.9)">.1uF</text>
<text x="65.3" y="179.2" transform="rotate(-90 65.3 179.2)">GND</text>
<text x="80.2" y="176.4" transform="rotate(-180 80.2 176.4)">+3V3</text>
<text x="132.2" y="175.5" transform="rotate(-90 132.2 175.5)">BeagleBone Green</text>
<text x="71.8" y="190.6" transform="rotate(-90 71.8 190.6)">FRAM</text>
<text x="142.8" y="197.9" transform="rotate(-180 142.8 197.9)">+3V3</text>
<text x="151" y="194.2" transform="rotate(-90 151 194.2)">RF_SPI_IRQ</text>
<text x="152.7" y="194.2" transform="rotate(-90 152.7 194.2)">IR_LED</text>
<text x="156" y="194" transform="rotate(-90 156 194)">RF_SPI_MISO</text>
<text x="159.6" y="193.8" transform="rotate(-90 159.6 193.8)">RF_SPI_CLK</text>
<text x="164.4" y="193.3" transform="rotate(-90 164.4 193.3)">LCD_CS</text>
<text x="166.1" y="193.3" transform="rotate(-90 166.1 193.3)">LCD_MISO</text>
<text x="176.1" y="194.2" transform="rotate(-90 176.1 194.2)">IR_RECEIVE</text>
<text x="42.8" y="213.3" transform="rotate(-90 42.8 213.3)">RF_RESET</text>
<text x="46.2" y="213.3" transform="rotate(-90 46.2 213.3)">RF_SPI_CS</text>
<text x="49.7" y="213.3" transform="rotate(-90 49.7 213.3)">RF_SPI_MOSI</text>
<text x="52.9" y="213.1" transform="rotate(-90 52.9 213.1)">RF_SPI_MISO</text>
<text x="56.4" y="213.1" transform="rotate(-90 56.4 213.1)">RF_SPI_CLK</text>
<text x="100" y="216.3" transform="rotate(-90 100 216.3)">GND</text>
<text x="85.9" y="227.7" transform="rotate(-90 85.9 227.7)">LCD_MISO</text>
<text x="89.3" y="227.2" transform="rotate(-90 89.3 227.2)">FRAM_WP</text>
<text x="82.6" y="228.7" transform="rotate(-90 82.6 228.7)">LCD_SPI_CS1</text>
<text x="33.3" y="238.2" transform="rotate(-90 33.3 238.2)">RF Module</text>
<text x="35.6" y="238.2" transform="rotate(-90 35.6 238.2)">BLE or 915MHz</text>
<text x="66.8" y="236.3" transform="rotate(-90 66.8 236.3)">GND</text>
<text x="74.1" y="247.4" transform="rotate(-90 74.1 247.4)">Test point</text>
<text x="82.5" y="247.4" transform="rotate(-90 82.5 247.4)">Test point</text>
<text x="90.9" y="247.4" transform="rotate(-90 90.9 247.4)">Test point</text>
<text x="140" y="246.5" transform="rotate(-90 140 246.5)">P9</text>
<text x="182.4" y="246.5" transform="rotate(-90 182.4 246.5)">BEAGLEBONE_OUTLINE</text>
<text x="81.4" y="255.9" transform="rotate(-90 81.4 255.9)">GND</text>
<text x="89.8" y="256.2" transform="rotate(-90 89.8 256.2)">GND</text>
<text x="98.3" y="256.1" transform="rotate(-90 98.3 256.1)">GND</text>
<text x="143" y="252.7" transform="rotate(-180 143 252.7)">+5V0</text>
<text x="187.5" y="257.3" transform="rotate(-90 187.5 257.3)">GND</text>
<text x="52.9" y="263.3" transform="rotate(-90 52.9 263.3)">RF_SPI_IRQ</text>
<text x="71.3" y="258" transform="rotate(-90 71.3 258)">Test Points</text>
<text x="75.7" y="261.8" transform="rotate(-90 75.7 261.8)">TP1</text>
<text x="83.9" y="262" transform="rotate(-90 83.9 262)">TP2</text>
<text x="92.5" y="261.8" transform="rotate(-90 92.5 261.8)">TP3</text>
<text x="162.7" y="263.8" transform="rotate(-90 162.7 263.8)">LCD_INT</text>
<text x="164.4" y="263.1" transform="rotate(-90 164.4 263.1)">LCD_PD</text>
<text x="167.8" y="263.8" transform="rotate(-90 167.8 263.8)">LCD_SCK</text>
<text x="54.6" y="268" transform="rotate(-180 54.6 268)">+3V3</text>
<text x="156" y="266.5" transform="rotate(-90 156 266.5)">RF_SPI_CS0</text>
<text x="157.7" y="267.3" transform="rotate(-90 157.7 267.3)">LCD_SPI_CS1</text>
<text x="159.4" y="267.5" transform="rotate(-90 159.4 267.5)">RF_SPI_MOSI</text>
<text x="161.2" y="265" transform="rotate(-90 161.2 265)">RF_RESET</text>
<text x="166.1" y="264.8" transform="rotate(-90 166.1 264.8)">LCD_MOSI</text>
</g>
<g font-size="1.7" fill="#800000">
<text x="97.2" y="197.9" transform="rotate(-90 97.2 197.9)">FM25W256</text>
<text x="78.7" y="199.6" transform="rotate(-90 78.7 199.6)">U1</text>
</g>
<g font-size="1.4" fill="#808080">
<text x="48.4" y="34.8" transform="rotate(-90 48.4 34.8)">VS</text>
<text x="51.7" y="34.8" transform="rotate(-90 51.7 34.8)">GND</text>
<text x="55.1" y="34.8" transform="rotate(-90 55.1 34.8)">OUT</text>
<text x="142.6" y="112.5" transform="rotate(-90 142.6 112.5)">GND</text>
<text x="144.3" y="115.1" transform="rotate(-90 144.3 115.1)">GPIO1_7</text>
<text x="146" y="115.1" transform="rotate(-90 146 115.1)">GPIO1_3</text>
<text x="147.7" y="114.5" transform="rotate(-90 147.7 114.5)">TIMER7</text>
<text x="149.4" y="114.5" transform="rotate(-90 149.4 114.5)">TIMER6</text>
<text x="151" y="115.9" transform="rotate(-90 151 115.9)">GPIO1_12</text>
<text x="152.7" y="115.9" transform="rotate(-90 152.7 115.9)">GPIO0_26</text>
<text x="154.3" y="115.9" transform="rotate(-90 154.3 115.9)">GPIO1_14</text>
<text x="156" y="115.1" transform="rotate(-90 156 115.1)">GPIO2_1</text>
<text x="157.7" y="115.9" transform="rotate(-90 157.7 115.9)">GPIO1_31</text>
<text x="159.4" y="115.1" transform="rotate(-90 159.4 115.1)">GPIO1_5</text>
<text x="161.1" y="115.1" transform="rotate(-90 161.1 115.1)">GPIO1_1</text>
<text x="162.7" y="115.9" transform="rotate(-90 162.7 115.9)">GPIO1_29</text>
<text x="164.4" y="115.9" transform="rotate(-90 164.4 115.9)">GPIO2_24</text>
<text x="166.1" y="115.9" transform="rotate(-90 166.1 115.9)">GPIO2_25</text>
<text x="167.8" y="118" transform="rotate(-90 167.8 118)">UART5_RTSN</text>
<text x="169.5" y="118" transform="rotate(-90 169.5 118)">UART3_RTSN</text>
<text x="171.1" y="118" transform="rotate(-90 171.1 118)">UART3_CTSN</text>
<text x="172.8" y="117.2" transform="rotate(-90 172.8 117.2)">UART5_RXD</text>
<text x="174.5" y="115.9" transform="rotate(-90 174.5 115.9)">GPIO2_13</text>
<text x="176.1" y="115.9" transform="rotate(-90 176.1 115.9)">GPIO2_11</text>
<text x="177.8" y="115.1" transform="rotate(-90 177.8 115.1)">GPIO2_9</text>
<text x="179.5" y="115.1" transform="rotate(-90 179.5 115.1)">GPIO2_7</text>
<text x="142.6" y="140.1" transform="rotate(-90 142.6 140.1)">GND</text>
<text x="144.3" y="140.1" transform="rotate(-90 144.3 140.1)">GPIO1_6</text>
<text x="146" y="140.1" transform="rotate(-90 146 140.1)">GPIO1_2</text>
<text x="147.7" y="140.1" transform="rotate(-90 147.7 140.1)">TIMER4</text>
<text x="149.3" y="140.1" transform="rotate(-90 149.3 140.1)">TIMER5</text>
<text x="151" y="140.1" transform="rotate(-90 151 140.1)">GPIO1_13</text>
<text x="152.7" y="140.1" transform="rotate(-90 152.7 140.1)">EHRPWM2B</text>
<text x="154.3" y="140.1" transform="rotate(-90 154.3 140.1)">GPIO1_15</text>
<text x="156" y="140.1" transform="rotate(-90 156 140.1)">GPIO0_27</text>
<text x="157.7" y="140.1" transform="rotate(-90 157.7 140.1)">EHRPWM2A</text>
<text x="159.4" y="140.1" transform="rotate(-90 159.4 140.1)">GPIO1_30</text>
<text x="161.1" y="140.1" transform="rotate(-90 161.1 140.1)">GPIO1_4</text>
<text x="162.7" y="140.1" transform="rotate(-90 162.7 140.1)">GPIO1_0</text>
<text x="164.4" y="140.1" transform="rotate(-90 164.4 140.1)">GPIO2_22</text>
<text x="166.1" y="140.1" transform="rotate(-90 166.1 140.1)">GPIO2_23</text>
<text x="167.8" y="140.1" transform="rotate(-90 167.8 140.1)">UART5_CTSN</text>
<text x="169.5" y="140.1" transform="rotate(-90 169.5 140.1)">UART4_RTSN</text>
<text x="171.1" y="140.1" transform="rotate(-90 171.1 140.1)">UART4_CTSN</text>
<text x="172.8" y="140.1" transform="rotate(-90 172.8 140.1)">UART5_TXD</text>
<text x="174.5" y="140.1" transform="rotate(-90 174.5 140.1)">GPIO2_12</text>
<text x="176.1" y="140.1" transform="rotate(-90 176.1 140.1)">GPIO2_10</text>
<text x="177.8" y="140.1" transform="rotate(-90 177.8 140.1)">GPIO2_8</text>
<text x="179.5" y="140.1" transform="rotate(-90 179.5 140.1)">GPIO2_6</text>
<text x="54" y="166.4" transform="rotate(-180 54 166.4)">+</text>
<text x="58.3" y="166.4" transform="rotate(-180 58.3 166.4)">-</text>
<text x="81.8" y="184.6" transform="rotate(-90 81.8 184.6)">8</text>
<text x="85.2" y="184.6" transform="rotate(-90 85.2 184.6)">7</text>
<text x="88.6" y="184.6" transform="rotate(-90 88.6 184.6)">6</text>
<text x="91.9" y="184.6" transform="rotate(-90 91.9 184.6)">5</text>
<text x="82.6" y="190.4" transform="rotate(-90 82.6 190.4)">VDD</text>
<text x="85.9" y="191.2" transform="rotate(-90 85.9 191.2)">HOLD</text>
<text x="89.3" y="190.1" transform="rotate(-90 89.3 190.1)">SCK</text>
<text x="92.7" y="188.9" transform="rotate(-90 92.7 188.9)">SI</text>
<text x="82.6" y="201.4" transform="rotate(-90 82.6 201.4)">CS</text>
<text x="85.9" y="201.4" transform="rotate(-90 85.9 201.4)">SO</text>
<text x="89.3" y="201.4" transform="rotate(-90 89.3 201.4)">WP</text>
<text x="92.6" y="201.4" transform="rotate(-90 92.6 201.4)">GND</text>
<text x="81.8" y="205.2" transform="rotate(-90 81.8 205.2)">1</text>
<text x="85.2" y="205.2" transform="rotate(-90 85.2 205.2)">2</text>
<text x="88.6" y="205.2" transform="rotate(-90 88.6 205.2)">3</text>
<text x="91.9" y="205.2" transform="rotate(-90 91.9 205.2)">4</text>
<text x="142.6" y="213.1" transform="rotate(-90 142.6 213.1)">GND</text>
<text x="146" y="215.4" transform="rotate(-90 146 215.4)">VDD_5V</text>
<text x="147.7" y="215" transform="rotate(-90 147.7 215)">SYS_5V</text>
<text x="166.1" y="215.3" transform="rotate(-90 166.1 215.3)">SPI1_DI</text>
<text x="171.1" y="213.4" transform="rotate(-90 171.1 213.4)">AIN5</text>
<text x="172.8" y="213.4" transform="rotate(-90 172.8 213.4)">AIN3</text>
<text x="174.5" y="213.4" transform="rotate(-90 174.5 213.4)">AIN1</text>
<text x="176.1" y="215.8" transform="rotate(-90 176.1 215.8)">GPIO0_7</text>
<text x="177.8" y="213.1" transform="rotate(-90 177.8 213.1)">GND</text>
<text x="179.5" y="213.1" transform="rotate(-90 179.5 213.1)">GND</text>
<text x="42.1" y="219.6" transform="rotate(-90 42.1 219.6)">P$11</text>
<text x="45.5" y="219.6" transform="rotate(-90 45.5 219.6)">P$10</text>
<text x="48.8" y="219.6" transform="rotate(-90 48.8 219.6)">P$9</text>
<text x="52.2" y="219.6" transform="rotate(-90 52.2 219.6)">P$8</text>
<text x="55.5" y="219.6" transform="rotate(-90 55.5 219.6)">P$7</text>
<text x="144.3" y="218.5" transform="rotate(-90 144.3 218.5)">VDD_3V3EXP</text>
<text x="149.4" y="218.4" transform="rotate(-90 149.4 218.4)">SYS_RESETN</text>
<text x="151" y="216.5" transform="rotate(-90 151 216.5)">GPIO1_28</text>
<text x="152.7" y="217.6" transform="rotate(-90 152.7 217.6)">EHRPWM1A</text>
<text x="154.3" y="217.6" transform="rotate(-90 154.3 217.6)">EHRPWM1B</text>
<text x="156" y="216.5" transform="rotate(-90 156 216.5)">I2C1_SDA</text>
<text x="157.7" y="216.5" transform="rotate(-90 157.7 216.5)">I2C2_SDA</text>
<text x="159.4" y="217.8" transform="rotate(-90 159.4 217.8)">UART2_RXD</text>
<text x="161.1" y="217.8" transform="rotate(-90 161.1 217.8)">UART1_TXD</text>
<text x="162.7" y="217.8" transform="rotate(-90 162.7 217.8)">UART1_RXD</text>
<text x="164.4" y="216.2" transform="rotate(-90 164.4 216.2)">SPI1_CS0</text>
<text x="167.8" y="216.4" transform="rotate(-90 167.8 216.4)">VDD_ADC</text>
<text x="169.5" y="217.3" transform="rotate(-90 169.5 217.3)">GNDA_ADC</text>
<text x="46.2" y="227.1" transform="rotate(-90 46.2 227.1)">SPI_CS</text>
<text x="56.3" y="227.8" transform="rotate(-90 56.3 227.8)">SPI_CLK</text>
<text x="42.8" y="232.3" transform="rotate(-90 42.8 232.3)">BT_RESET/SDN</text>
<text x="49.5" y="228.8" transform="rotate(-90 49.5 228.8)">SPI_MOSI</text>
<text x="52.9" y="228.8" transform="rotate(-90 52.9 228.8)">SPI_MISO</text>
<text x="55.9" y="234.1" transform="rotate(-180 55.9 234.1)">GND</text>
<text x="61.3" y="234.8" transform="rotate(-180 61.3 234.8)">P$6</text>
<text x="75.5" y="245.2" transform="rotate(-90 75.5 245.2)">TP1-1</text>
<text x="77.2" y="245.2" transform="rotate(-90 77.2 245.2)">TP1-2</text>
<text x="83.9" y="245.2" transform="rotate(-90 83.9 245.2)">TP2-1</text>
<text x="85.6" y="245.2" transform="rotate(-90 85.6 245.2)">TP2-2</text>
<text x="92.3" y="245.2" transform="rotate(-90 92.3 245.2)">TP3-1</text>
<text x="94" y="245.2" transform="rotate(-90 94 245.2)">TP3-2</text>
<text x="142.6" y="240.8" transform="rotate(-90 142.6 240.8)">GND</text>
<text x="144.3" y="240.8" transform="rotate(-90 144.3 240.8)">VDD_3V3EXP</text>
<text x="146" y="240.8" transform="rotate(-90 146 240.8)">VDD_5V</text>
<text x="147.7" y="240.8" transform="rotate(-90 147.7 240.8)">SYS_5V</text>
<text x="149.3" y="240.8" transform="rotate(-90 149.3 240.8)">PWR_BUT</text>
<text x="151" y="240.8" transform="rotate(-90 151 240.8)">UART4_RXD</text>
<text x="152.7" y="240.8" transform="rotate(-90 152.7 240.8)">UART4_TXD</text>
<text x="154.3" y="240.8" transform="rotate(-90 154.3 240.8)">GPIO1_16</text>
<text x="156" y="240.8" transform="rotate(-90 156 240.8)">I2C1_SCL</text>
<text x="157.7" y="240.8" transform="rotate(-90 157.7 240.8)">I2C2_SCL</text>
<text x="159.4" y="240.8" transform="rotate(-90 159.4 240.8)">UART2_TXD</text>
<text x="161.1" y="240.8" transform="rotate(-90 161.1 240.8)">GPIO1_17</text>
<text x="162.7" y="240.8" transform="rotate(-90 162.7 240.8)">GPIO3_21</text>
<text x="164.4" y="240.8" transform="rotate(-90 164.4 240.8)">GPIO3_19</text>
<text x="166.1" y="240.8" transform="rotate(-90 166.1 240.8)">SPI1_DO</text>
<text x="167.8" y="240.8" transform="rotate(-90 167.8 240.8)">SPI1_SCLK</text>
<text x="169.5" y="240.8" transform="rotate(-90 169.5 240.8)">AIN4</text>
<text x="171.1" y="240.8" transform="rotate(-90 171.1 240.8)">AIN6</text>
<text x="172.8" y="240.8" transform="rotate(-90 172.8 240.8)">AIN2</text>
<text x="174.5" y="240.8" transform="rotate(-90 174.5 240.8)">AIN0</text>
<text x="176.1" y="240.8" transform="rotate(-90 176.1 240.8)">CLKOUT2</text>
<text x="177.8" y="240.8" transform="rotate(-90 177.8 240.8)">GND</text>
<text x="179.5" y="240.8" transform="rotate(-90 179.5 240.8)">GND</text>
<text x="42.1" y="251.8" transform="rotate(-90 42.1 251.8)">P$1</text>
<text x="42.8" y="246.5" transform="rotate(-90 42.8 246.5)">EXT_LPCLK/GPIO3</text>
<text x="45.5" y="251.8" transform="rotate(-90 45.5 251.8)">P$2</text>
<text x="46.2" y="246.5" transform="rotate(-90 46.2 246.5)">GPIO2/GPIO2</text>
<text x="48.8" y="251.8" transform="rotate(-90 48.8 251.8)">P$3</text>
<text x="49.5" y="246.5" transform="rotate(-90 49.5 246.5)">ANA_TEST0/GPIO1</text>
<text x="52.2" y="251.8" transform="rotate(-90 52.2 251.8)">P$4</text>
<text x="52.9" y="246.5" transform="rotate(-90 52.9 246.5)">SPI_IRQ/GPIO0</text>
<text x="55.5" y="251.8" transform="rotate(-90 55.5 251.8)">P$5</text>
<text x="56.3" y="246.5" transform="rotate(-90 56.3 246.5)">VIN</text>
</g>
</svg>
